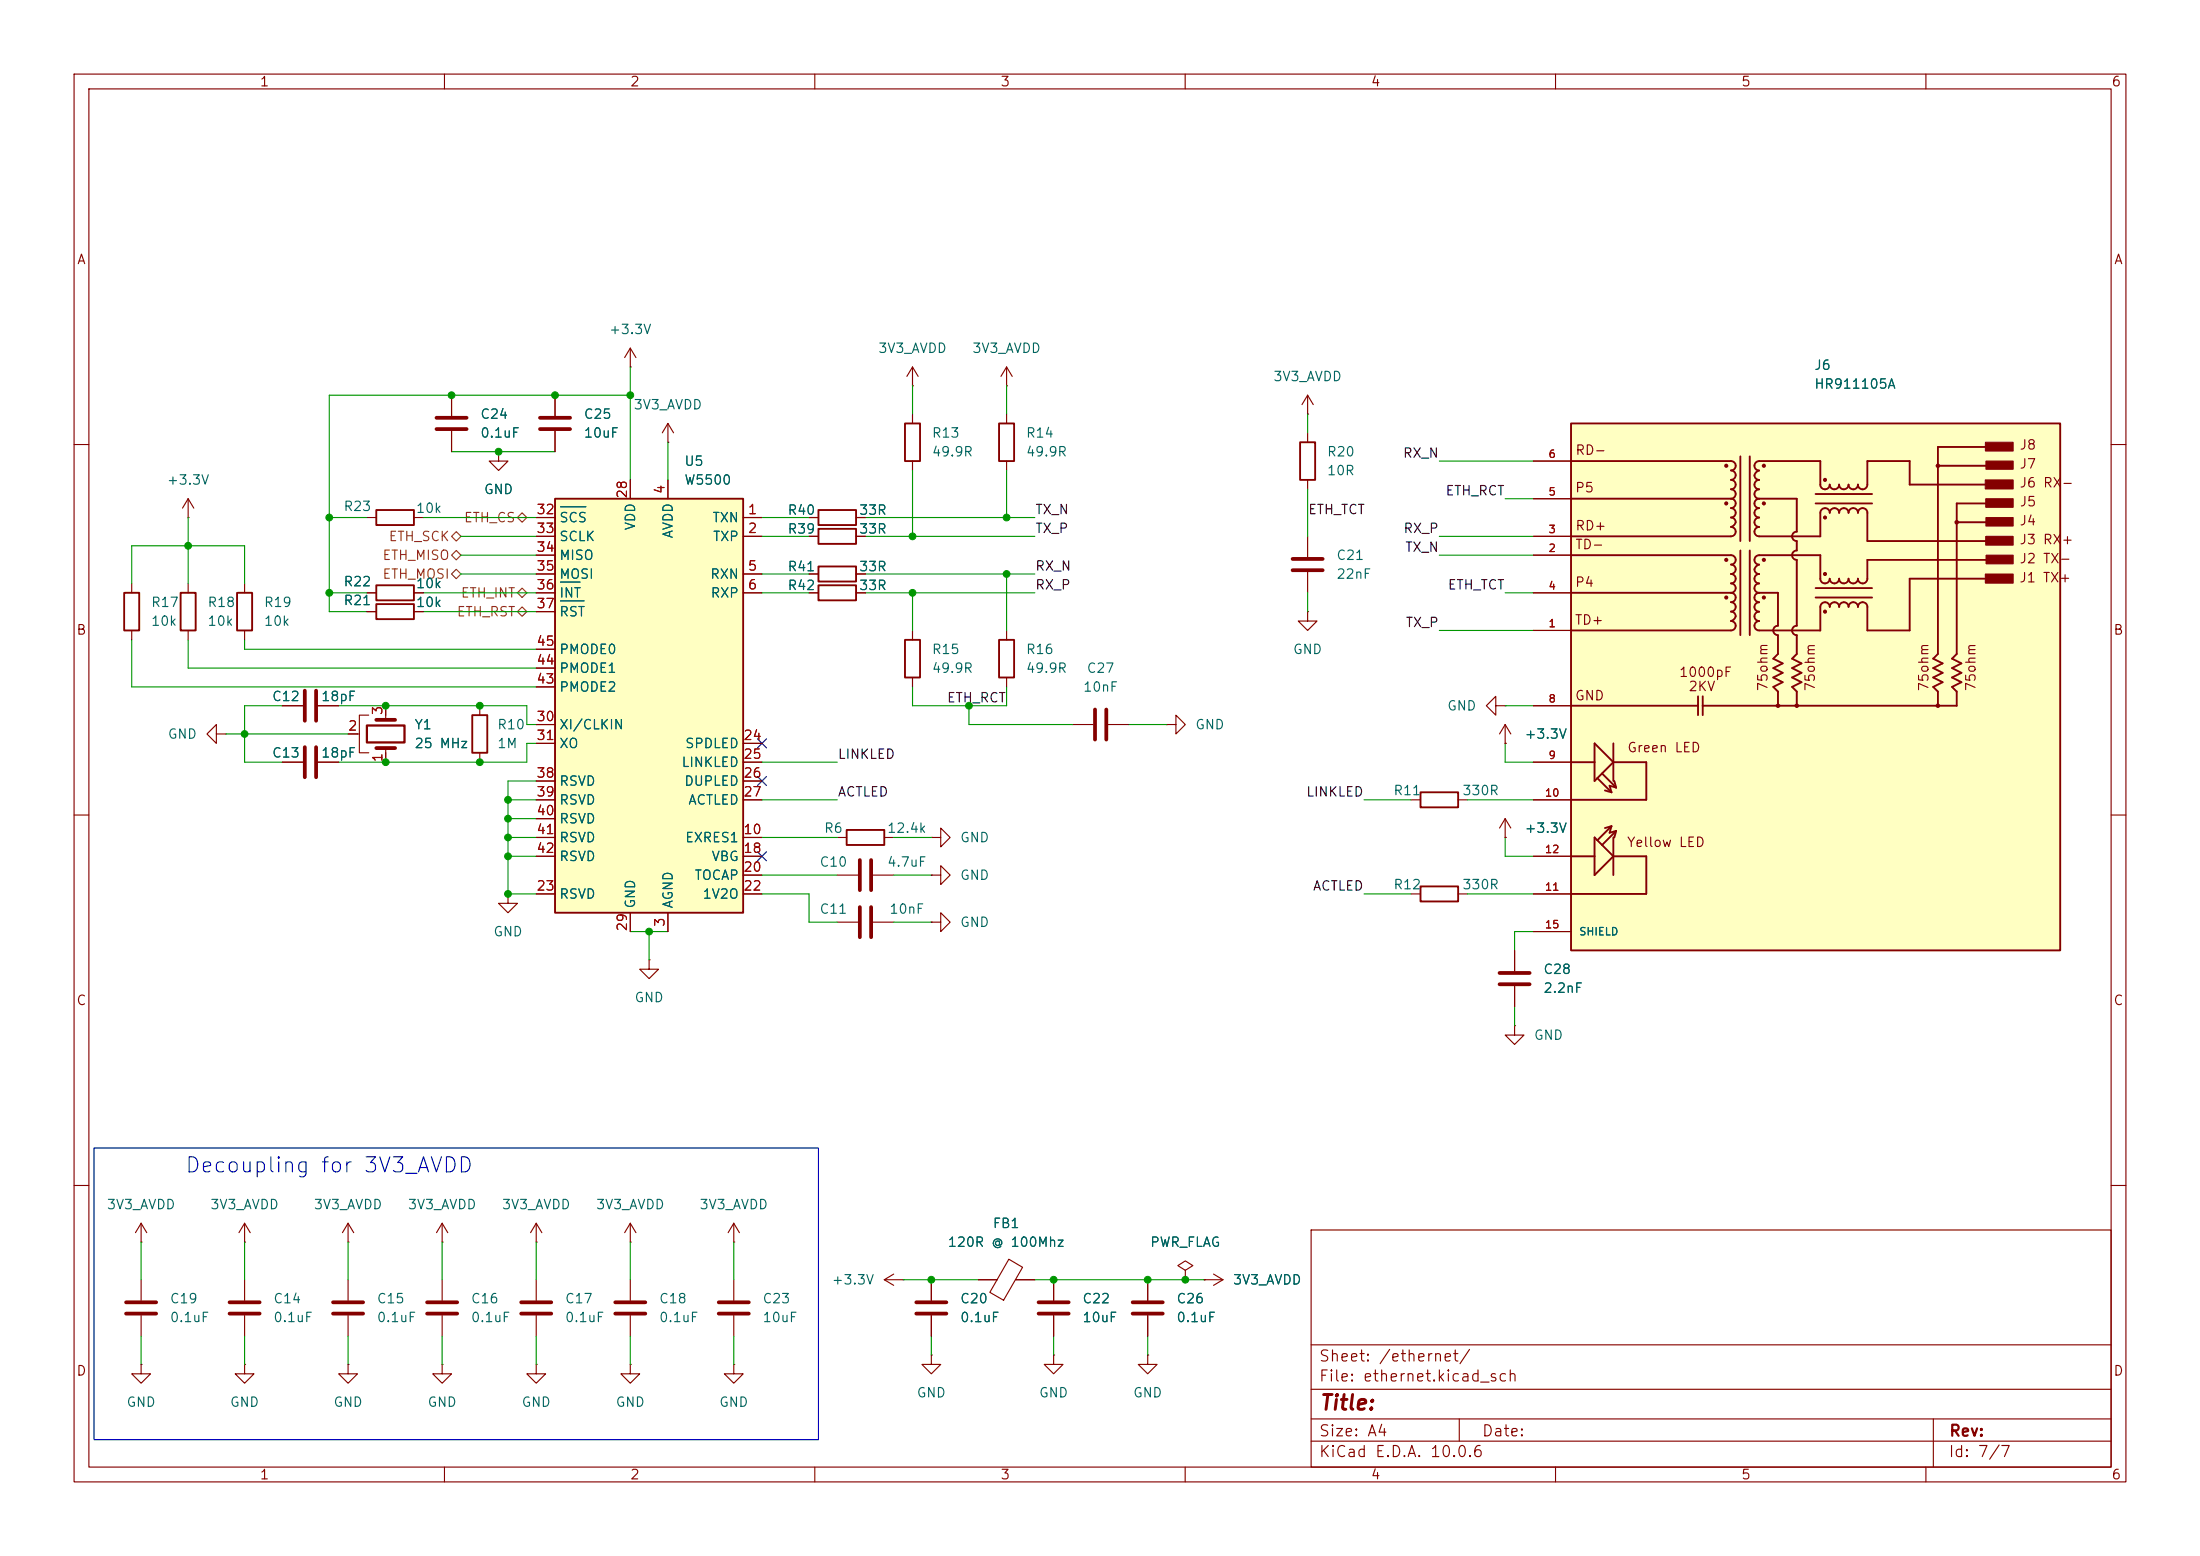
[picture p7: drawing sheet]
<svg xmlns="http://www.w3.org/2000/svg" width="297mm" height="210mm" viewBox="0 0 297 210" stroke-linecap="round" stroke-linejoin="round" font-family="sans-serif">
<g fill="none" stroke="#840000" stroke-width=".15">
<path d="M10 10h277v190h-277zM12 12h273v186h-273zM60 10v2M110 10v2M160 10v2M210 10v2M260 10v2M10 60h2M285 60h2M10 110h2M285 110h2M10 160h2"/>
<path d="M177 166h108v32h-108zM285 160h2M60 198v2M110 198v2M160 198v2M177 194.5h108M177 191.5h108M177 187.5h108M177 181.5h108M197 191.5v3M210 198v2M260 198v2"/>
<path d="M261 191.5v6.5"/>
</g>
<path d="M74.9 67.3h25.4v55.9h-25.4z" fill="#ffffc2"/>
<g fill="none" stroke="#840000" stroke-width=".25">
<path d="M122.2 57.2h2v5h-2zM134.9 57.2h2v5h-2zM74.9 67.3h25.4v55.9h-25.4zM110.5 79h5.1v2h-5.1zM110.5 71.4h5.1v2h-5.1zM110.5 68.8h5.1v2.1h-5.1zM110.5 76.5h5.1v2h-5.1zM16.8 80h2v5.1h-2zM24.4 80h2v5.1h-2zM32 80h2v5.1h-2zM63.8 96.5h2v5.1h-2zM122.2 86.4h2v5h-2z"/>
<path d="M134.9 86.4h2v5h-2zM114.3 112h5.1v2h-5.1zM191.8 119.6h5v2.1h-5z"/>
</g>
<g fill="none" stroke="#840000" stroke-width=".15">
<path d="M61 53.3v2.8M61 58.2v2.8M74.9 53.3v2.8M74.9 58.2v2.8M85.1 49.5h.1M85.1 47v2.5M85.1 47l-.8 1.3M85.1 47l.8 1.3M90.2 59.7h.1M90.2 57.2v2.5M90.2 57.2l-.8 1.2M90.2 57.2l.7 1.2"/>
<path d="M123.2 52.1h.1M123.2 49.5v2.6M123.2 55.9v1.3M123.2 49.5l-.8 1.3M123.2 49.5l.8 1.3M135.9 52.1h.1M135.9 49.5l-.8 1.3M135.9 49.5l.8 1.3M135.9 49.5v2.6M135.9 55.9v1.3M17.8 78.7v1.3M25.4 69.9h.1"/>
<path d="M25.4 67.3v2.6M25.4 78.7v1.3M25.4 67.3l-.8 1.3M25.4 67.3l.8 1.3M33 78.7v1.3M67.3 61v1.2h1.3l-1.3 1.3-1.3-1.3h1.3M67.3 61h.1M72.4 69.9h2.5M72.4 72.4h2.5M72.4 77.5h2.5M72.4 74.9h2.5M85.1 64.8v2.5"/>
<path d="M90.2 64.8v2.5M100.3 69.9h2.6M100.3 72.4h2.6M100.3 77.5h2.6M109.2 69.9h1.3M109.2 72.4h1.3M109.2 77.5h1.3M115.6 69.9h1.2M115.6 72.4h1.2M115.6 77.5h1.2M123.2 62.2v1.3M135.9 62.2v1.3"/>
<path d="M17.8 85.1v1.3M25.4 85.1v1.3M33 85.1v1.3M47 99.1h1.5M49.8 96.5h-1.3v5.1h1.3M52.1 95.3v1.9M64.8 95.3v1.2M72.4 80h2.5M72.4 97.8h2.5M72.4 82.6h2.5M72.4 92.7h2.5M72.4 90.2h2.5"/>
<path d="M72.4 87.6h2.5M100.3 80h2.6M109.2 80h1.3M115.6 80h1.2M123.2 85.1v1.3M123.2 91.4v1.3M135.9 85.1v1.3M135.9 91.4v1.3M144.8 97.8h2.8M149.6 97.8h2.8M157.5 97.8h1.2v-1.3l1.3 1.3-1.3 1.3v-1.3M157.5 97.8h.1"/>
<path d="M201.9 95.3v-1.3l-1.2 1.3 1.2 1.2v-1.2h1.3M203.2 95.3h.1M203.2 97.8l-.8 1.3M203.2 97.8l.8 1.3M203.2 97.8v2.5M38.1 102.9h2.8M42.9 102.9h2.8M52.1 101v1.9M64.8 101.6v1.3M72.4 113h2.5M72.4 115.6h2.5M72.4 100.3h2.5"/>
<path d="M72.4 105.4h2.5M72.4 108h2.5M72.4 110.5h2.5M100.3 113h2.6M100.3 115.6h2.6M100.3 118.1h2.6M100.3 100.3h2.6M100.3 102.9h2.6M100.3 105.4h2.6M100.3 108h2.6M113 113h1.3M113 118.1h2.8"/>
<path d="M117.9 118.1h2.7M119.4 113h1.2M125.7 118.1h1.3v-1.3l1.3 1.3-1.3 1.3v-1.3M125.7 118.1h.1M125.7 113h1.3v-1.2l1.3 1.2-1.3 1.3v-1.3M125.7 113h.1M203.2 100.3h.1M203.2 113h.1M203.2 110.5v2.5M203.2 110.5l-.8 1.3M203.2 110.5l.8 1.3M68.6 120.7v1.2h1.2l-1.2 1.3-1.3-1.3h1.3"/>
<path d="M68.6 120.7h.1M72.4 120.7h2.5M85.1 123.2v2.5M87.6 129.5v1.3h1.3l-1.3 1.3-1.2-1.3h1.2M87.6 129.5h.1M90.2 123.2v2.5M100.3 120.7h2.6M113 124.5h2.8M117.9 124.5h2.7M125.7 124.5h1.3v-1.3l1.3 1.3-1.3 1.2v-1.2M125.7 124.5h.1M190.5 120.7h1.3"/>
<path d="M196.8 120.7h1.3M204.5 138.4v1.3h1.2l-1.2 1.3-1.3-1.3h1.3M204.5 138.4h.1M204.5 128.3v2.8M204.5 133.1v2.8M19 167.6h.1M19 165.1l-.7 1.3M19 165.1l.8 1.3M19 165.1v2.5M19 172.7v2.8M19 177.5v2.8M33 167.6h.1"/>
<path d="M33 165.1v2.5M33 172.7v2.8M33 177.5v2.8M33 165.1l-.7 1.3M33 165.1l.8 1.3M47 167.6h.1M47 165.1v2.5M47 172.7v2.8M47 177.5v2.8M47 165.1l-.8 1.3M47 165.1l.8 1.3M59.7 167.6h.1"/>
<path d="M59.7 165.1v2.5M59.7 172.7v2.8M59.7 177.5v2.8M59.7 165.1l-.8 1.3M59.7 165.1l.8 1.3M72.4 167.6h.1M72.4 165.1v2.5M72.4 172.7v2.8M72.4 177.5v2.8M72.4 165.1l-.8 1.3M72.4 165.1l.8 1.3M85.1 167.6h.1"/>
<path d="M85.1 165.1v2.5M85.1 172.7v2.8M85.1 177.5v2.8M85.1 165.1l-.8 1.3M85.1 165.1l.8 1.3M99.1 172.7v2.8M99.1 177.5v2.8M119.4 172.7h2.5M119.4 172.7l1.2 .8M120.6 172l-1.2 .7M121.9 172.7h.1M125.7 172.7v2.8"/>
<path d="M125.7 177.5v2.8M132.1 172.7h2.5M136.2 170l1.8 1-2.5 4.5-1.9-1.1zM137.1 172.7h2.6M142.2 172.7v2.8M142.2 177.5v2.8M154.9 172.7v2.8M154.9 177.5v2.8M160 171.5l1-.7-1-.6-1 .6 1 .7v1.2M160 172.7h.1M162.6 172.7h.1M162.6 172.7h2.5"/>
<path d="M163.8 172l1.3 .7M165.1 172.7l-1.3 .8M19 184.2v1.2h1.3l-1.3 1.3-1.2-1.3h1.2M19 184.2h.1M33 184.2v1.2h1.3l-1.3 1.3-1.3-1.3h1.3M33 184.2h.1M47 184.2v1.2h1.3l-1.3 1.3-1.3-1.3h1.3M47 184.2h.1M59.7 184.2v1.2h1.3l-1.3 1.3-1.3-1.3h1.3M59.7 184.2h.1M72.4 184.2v1.2h1.3l-1.3 1.3-1.3-1.3h1.3M72.4 184.2h.1"/>
<path d="M85.1 184.2v1.2h1.3l-1.3 1.3-1.3-1.3h1.3M85.1 184.2h.1M99.1 184.2v1.2h1.2l-1.2 1.3-1.3-1.3h1.3M99.1 184.2h.1M125.7 182.9v1.3h1.3l-1.3 1.2-1.2-1.2h1.2M125.7 182.9h.1M142.2 182.9v1.3h1.3l-1.3 1.2-1.2-1.2h1.2M142.2 182.9h.1M154.9 182.9v1.3h1.3l-1.3 1.2-1.2-1.2h1.2M154.9 182.9h.1"/>
</g>
<path d="M75.7 68.4h3.4M75.7 78.6h2.6M75.7 81.1h3.2" fill="none" stroke="#006464" stroke-width=".15"/>
<g fill="none" stroke="#840000" stroke-width=".51">
<path d="M58.9 56.4h4.1M58.9 57.9h4.1M72.9 56.4h4.1M72.9 57.9h4.1M50.8 97.2h2.5M147.8 95.8v4M149.4 95.8v4M41.1 100.8v4.1M42.7 100.8v4.1M50.8 101h2.5M116.1 116.1v4M117.6 116.1v4"/>
<path d="M116.1 122.4v4.1M117.6 122.4v4.1M202.4 132.8h4.1M202.4 131.3h4.1M17 175.8h4.1M17 177.3h4.1M31 175.8h4.1M31 177.3h4.1M45 175.8h4M45 177.3h4M57.7 175.8h4M57.7 177.3h4"/>
<path d="M70.4 175.8h4M70.4 177.3h4M83.1 175.8h4M83.1 177.3h4M97 175.8h4.1M97 177.3h4.1M123.7 175.8h4.1M123.7 177.3h4.1M140.2 175.8h4.1M140.2 177.3h4.1M152.9 175.8h4.1M152.9 177.3h4.1"/>
</g>
<path d="M49.5 97.9h5.1v2.3h-5.1z" fill="none" stroke="#840000" stroke-width=".3"/>
<path d="M212.1 57.2h66v71.1h-66z" fill="#ffffc2"/>
<g fill="none" stroke="#840000" stroke-width=".25">
<path d="M175.5 59.7h2v5.1h-2zM212.1 57.2h66v71.1h-66zM50.8 79h5.1v2h-5.1zM50.8 68.8h5.1v2.1h-5.1zM212.1 62.2h21.6a.63 .63 0 0 1 .6 .7 .63 .63 0 0 1-.6 .6 .64 .64 0 0 1 .6 .6 .64 .64 0 0 1-.6 .7 .64 .64 0 0 1 .6 .6 .64 .64 0 0 1-.6 .6 .64 .64 0 0 1 .6 .7 .64 .64 0 0 1-.6 .6M212.1 74.9h21.6a.63 .63 0 0 1 .6 .7 .63 .63 0 0 1-.6 .6 .64 .64 0 0 1 .6 .6 .64 .64 0 0 1-.6 .7 .64 .64 0 0 1 .6 .6 .64 .64 0 0 1-.6 .6 .64 .64 0 0 1 .6 .7 .64 .64 0 0 1-.6 .6M212.1 67.3h21.6M233.7 69.9a.62 .62 0 0 1 .6 .5 .62 .62 0 0 1-.5 .7h-.1a.63 .63 0 0 1 .6 .7 .63 .63 0 0 1-.6 .6h-21.6M233.7 67.3a.63 .63 0 0 1 .6 .6 .63 .63 0 0 1-.6 .7 .64 .64 0 0 1 .6 .6 .64 .64 0 0 1-.6 .6M234.9 61.6v11.4M234.9 74.3v11.4M236.2 61.6v11.4"/>
<path d="M236.2 74.3v11.4M237.5 63.5a.63 .63 0 0 1-.6-.6 .63 .63 0 0 1 .6-.7h8.2v3.2a.63 .63 0 0 0 .7 .6 .63 .63 0 0 0 .6-.6 .63 .63 0 0 0 .6 .6 .63 .63 0 0 0 .7-.6M237.5 67.3a.63 .63 0 0 0-.6 .6 .63 .63 0 0 0 .6 .7 .63 .63 0 0 0-.6 .6 .63 .63 0 0 0 .6 .7 .63 .63 0 0 0-.6 .6 .63 .63 0 0 0 .6 .6 .63 .63 0 0 0-.6 .7 .63 .63 0 0 0 .6 .6h8.2v-3.2a.64 .64 0 0 1 .7-.6 .64 .64 0 0 1 .6 .6 .64 .64 0 0 1 .7-.6 .64 .64 0 0 1 .6 .6 .64 .64 0 0 1 .6-.6 .64 .64 0 0 1 .7 .6 .64 .64 0 0 1 .6-.6 .64 .64 0 0 1 .6 .6 .64 .64 0 0 1 .7-.6 .64 .64 0 0 1 .6 .6M237.5 77.5a.62 .62 0 0 1-.6-.6 .62 .62 0 0 1 .5-.7h.1a.63 .63 0 0 1-.6-.6 .63 .63 0 0 1 .6-.7h8.2v3.2a.63 .63 0 0 0 .7 .6 .63 .63 0 0 0 .6-.6 .63 .63 0 0 0 .6 .6 .63 .63 0 0 0 .7-.6M237.5 77.5a.63 .63 0 0 0-.6 .6 .63 .63 0 0 0 .6 .6 .63 .63 0 0 0-.6 .7 .63 .63 0 0 0 .6 .6M237.5 63.5a.64 .64 0 0 0-.6 .5 .64 .64 0 0 0 .2 .7l.4 .1a.63 .63 0 0 0-.6 .6 .63 .63 0 0 0 .6 .6 .63 .63 0 0 0-.6 .7 .63 .63 0 0 0 .6 .6h5.1v4.5a.63 .63 0 0 0-.7 .6 .63 .63 0 0 0 .7 .6v1.3a.63 .63 0 0 0-.7 .6 .63 .63 0 0 0 .7 .7v8.9a.63 .63 0 0 0-.7 .6 .63 .63 0 0 0 .7 .6v2.6l-.7 .6 1.3 .6-1.3 .7 1.3 .6-1.3 .6 1.3 .7-1.3 .6 .7 .6v2M245.1 66.7h7.6M245.1 67.9h7.6M245.1 79.4h7.6M248.3 65.4a.64 .64 0 0 0 .6 .6 .64 .64 0 0 0 .7-.6 .63 .63 0 0 0 .6 .6 .63 .63 0 0 0 .6-.6 .63 .63 0 0 0 .7 .6 .63 .63 0 0 0 .6-.6v-3.2h5.7v3.2h10.8M252.1 69.2v3.8h16.5M261.6 62.9h7"/>
<path d="M264.2 70.5h4.4M268.6 75.6h-16.5v2.5a.63 .63 0 0 1-.6 .6 .63 .63 0 0 1-.7-.6 .63 .63 0 0 1-.6 .6 .63 .63 0 0 1-.6-.6 .64 .64 0 0 1-.7 .6 .64 .64 0 0 1-.6-.6M268.6 67.9h-4.4v20.4l-.7 .6 1.3 .6-1.3 .7 1.3 .6-1.3 .6 1.3 .7-1.3 .6 .7 .6v2h-34.3M268.6 78.1h-10.8v7h-5.7v-3.2M268.6 60.3h-7v28l-.6 .6 1.3 .6-1.3 .7 1.3 .6-1.3 .6 1.3 .7-1.3 .6 .6 .6v2M50.8 81.5h5.1v2.1h-5.1zM212.1 80h21.6a.63 .63 0 0 1 .6 .6 .63 .63 0 0 1-.6 .7 .63 .63 0 0 1 .6 .6 .63 .63 0 0 1-.6 .7 .62 .62 0 0 1 .6 .5 .62 .62 0 0 1-.5 .7h-.1M212.1 95.3h17.1M229.2 94v2.5M229.9 94v2.5M233.7 83.8a.63 .63 0 0 1 .6 .7 .63 .63 0 0 1-.6 .6h-21.6M237.5 80a.63 .63 0 0 0-.6 .6 .63 .63 0 0 0 .6 .7 .63 .63 0 0 0-.6 .6 .63 .63 0 0 0 .6 .7 .63 .63 0 0 0-.6 .6 .63 .63 0 0 0 .6 .6 .63 .63 0 0 0-.6 .7 .63 .63 0 0 0 .6 .6h8.2v-3.2a.64 .64 0 0 1 .7-.6 .64 .64 0 0 1 .6 .6 .64 .64 0 0 1 .7-.6 .64 .64 0 0 1 .6 .6 .64 .64 0 0 1 .6-.6 .64 .64 0 0 1 .7 .6 .64 .64 0 0 1 .6-.6 .64 .64 0 0 1 .6 .6 .64 .64 0 0 1 .7-.6 .64 .64 0 0 1 .6 .6"/>
<path d="M237.5 80h2.5v4.5a.63 .63 0 0 0-.6 .6 .63 .63 0 0 0 .6 .6v2.6l-.6 .6 1.3 .6-1.3 .7 1.3 .6-1.3 .6 1.3 .7-1.3 .6 .6 .6v2M245.1 80.6h7.6M191.8 106.9h5v2.1h-5zM212.1 102.9h3.2M212.1 115.6h3.2M215.3 100.3l2.5 2.6-2.5 2.5zM215.3 113l2.5 2.6-2.5 2.5zM215.6 105l2 1.9M216.3 104.4l1.9 1.9M216.7 106.7l.9 .2M217.6 111.5l-2 1.9M217.6 111.5l-.9 .3"/>
<path d="M217.6 111.5l-.3 .9 .9-.3M217.8 102.9h4.4v5.1h-10.1M217.8 115.6h4.4v5.1h-10.1M217.8 100.3v5.1M217.8 113v5.1M217.9 105.4l.3 .9M218.2 112.1l-1.9 1.9M218.2 106.3l-.9-.3 .3 .9M218.2 112.1l-.3 .9"/>
<circle cx="233" cy="67.9" r=".15"/>
<circle cx="233" cy="75.6" r=".15"/>
<circle cx="233" cy="62.9" r=".15"/>
<circle cx="238.1" cy="62.9" r=".15"/>
<circle cx="238.1" cy="67.9" r=".15"/>
<circle cx="238.1" cy="75.6" r=".15"/>
<circle cx="246.4" cy="77.5" r=".15"/>
<circle cx="246.4" cy="64.8" r=".15"/>
<circle cx="246.4" cy="69.8" r=".15"/>
<circle cx="261.6" cy="62.9" r=".18"/>
<circle cx="264.2" cy="70.5" r=".18"/>
<circle cx="233" cy="80.6" r=".15"/>
<circle cx="238.1" cy="80.6" r=".15"/>
<circle cx="240" cy="95.2" r=".18"/>
<circle cx="242.6" cy="95.2" r=".18"/>
<circle cx="246.4" cy="82.5" r=".15"/>
<circle cx="261.6" cy="95.3" r=".18"/>
</g>
<g fill="#840000" stroke="#840000" stroke-width=".14">
<path d="M268 64.8h3.8v1.2h-3.8z"/>
<path d="M268 77.5h3.8v1.2h-3.8z"/>
<path d="M268 59.7h3.8v1.2h-3.8z"/>
<path d="M268.1 72.4h3.7v1.2h-3.7z"/>
<path d="M268.1 67.3h3.7v1.2h-3.7z"/>
<path d="M268.1 69.9h3.7v1.1h-3.7z"/>
<path d="M268.1 62.2h3.7v1.1h-3.7z"/>
<path d="M268.1 74.9h3.7v1.2h-3.7z"/>
</g>
<g fill="none" stroke="#840000" stroke-width=".15">
<path d="M61 53.3v2.8M61 58.2v2.8M74.9 53.3v2.8M74.9 58.2v2.8M176.5 55.9h.1M176.5 53.3v2.6M176.5 58.4v1.3M176.5 53.3l-.7 1.3M176.5 53.3l.8 1.3M49.5 69.9h1.3M55.9 69.9h1.2M67.3 61h.1"/>
<path d="M72.4 74.9h2.5M72.4 72.4h2.5M72.4 69.9h2.5M72.4 77.5h2.5M85.1 64.8v2.5M90.2 64.8v2.5M100.3 72.4h2.6M100.3 69.9h2.6M100.3 77.5h2.6M109.2 72.4h1.3M109.2 69.9h1.3M109.2 77.5h1.3"/>
<path d="M115.6 72.4h1.2M115.6 69.9h1.2M115.6 77.5h1.2M176.5 64.8v1.2M176.5 72.4v2.8M176.5 77.2v2.8M207 74.9h5.1M207 72.4h5.1M207 67.3h5.1M207 62.2h5.1M29.2 99.1v-1.3l-1.3 1.3 1.3 1.2v-1.2h1.3M30.5 99.1h.1"/>
<path d="M38.1 95.3h2.8M42.9 95.3h2.8M47 99.1h1.3M49.5 80h1.3M49.5 82.6h1.3M52.1 95.3v1.2M55.9 80h1.2M55.9 82.6h1.2M72.4 80h2.5M72.4 82.6h2.5M72.4 97.8h2.5M72.4 92.7h2.5"/>
<path d="M72.4 90.2h2.5M72.4 87.6h2.5M100.3 80h2.6M109.2 80h1.3M115.6 80h1.2M176.5 82.6v1.2h1.3l-1.3 1.3-1.2-1.3h1.2M176.5 82.6h.1M207 85.1h5.1M207 80h5.1M207 95.3h5.1M38.1 102.9h2.8M42.9 102.9h2.8"/>
<path d="M52.1 101.6v1.3M72.4 108h2.5M72.4 115.6h2.5M72.4 113h2.5M72.4 100.3h2.5M72.4 105.4h2.5M72.4 110.5h2.5M100.3 102.9h2.6M100.3 108h2.6M100.3 115.6h2.6M100.3 113h2.6M100.3 118.1h2.6"/>
<path d="M100.3 100.3h2.6M100.3 105.4h2.6M190.5 108h1.3M196.8 108h1.3M203.2 100.3h.1M203.2 113h.1M207 102.9h5.1M207 108h5.1M207 115.6h5.1M72.4 120.7h2.5M85.1 123.2v2.5M90.2 123.2v2.5"/>
<path d="M100.3 120.7h2.6M204.5 128.3v2.8M204.5 133.1v2.8M207 120.7h5.1M207 125.7h5.1M99.1 167.6h.1M99.1 165.1l-.8 1.3M99.1 165.1l.7 1.3M99.1 165.1v2.5M125.7 172.7v2.8M125.7 177.5v2.8M132.1 172.7h2.5"/>
<path d="M137.2 172.7h2.5M142.2 172.7v2.8M142.2 177.5v2.8M154.9 172.7v2.8M154.9 177.5v2.8M160 172.7h.1M162.6 172.7h.1"/>
</g>
<path d="M174.5 75.4h4.1M174.5 77h4.1M41.1 93.2v4.1M42.7 93.2v4.1" fill="none" stroke="#840000" stroke-width=".51"/>
<path d="M61 77.5l.6-.7 .6 .7-.6 .6zM61.6 74.3l.6 .6-.6 .7-.6-.7zM61.6 71.8l.6 .6-.6 .6-.6-.6zM69.8 69.9l.7-.7 .6 .7-.6 .6zM69.8 82.6l.7-.7 .6 .7-.6 .6zM69.8 80l.7-.6 .6 .6-.6 .6z" fill="none" stroke="#725600" stroke-width=".15"/>
<g fill="none" stroke="#009600" stroke-width=".15">
<path d="M85.1 53.3h-40.7v29.3h5.1M85.1 49.5v15.3M90.2 59.7v5.1M123.2 52.1v3.8M135.9 52.1v3.8M176.5 55.9v2.5M17.8 78.7v-5h15.2v5M25.4 69.9v8.8M44.4 69.9h5.1M57.1 69.9h15.3M61 61h13.9M62.2 77.5h10.2"/>
<path d="M62.2 72.4h10.2M62.2 74.9h10.2M102.9 77.5h6.3M102.9 72.4h6.3M102.9 69.9h6.3M116.8 77.5h22.9M116.8 72.4h22.9M116.8 69.9h22.9M123.2 63.5v8.9M135.9 63.5v6.4M135.9 77.5v7.6M176.5 66v6.4"/>
<path d="M194.3 72.4h12.7M194.3 74.9h12.7M194.3 62.2h12.7M203.2 67.3h3.8M17.8 86.4v6.3h54.6M25.4 86.4v3.8h47M30.5 99.1h16.5M33 86.4v1.2h39.4M38.1 95.3h-5.1v7.6h5.1M44.4 80h5.1M45.7 95.3h25.4v2.5h1.3M57.1 80h15.3"/>
<path d="M57.1 82.6h15.3M102.9 80h6.3M116.8 80h22.9M123.2 80v5.1M123.2 92.7v2.6h12.7v-2.6M130.8 95.3v2.5h14M152.4 97.8h5.1M176.5 80v2.6M194.3 85.1h12.7M203.2 95.3h3.8M203.2 80h3.8M68.6 108h3.8"/>
<path d="M68.6 113h3.8M68.6 110.5h3.8M68.6 115.6h3.8M72.4 105.4h-3.8v15.3h3.8M72.4 100.3h-1.3v2.6h-25.4M102.9 118.1h10.1M102.9 108h10.1M102.9 113h10.1M102.9 102.9h10.1M120.6 118.1h5.1M120.6 113h5.1M184.1 108h6.4"/>
<path d="M198.1 108h8.9M203.2 100.3v2.6h3.8M203.2 113v2.6h3.8M85.1 125.7h5.1M87.6 125.7v3.8M102.9 120.7h6.3v3.8h3.8M120.6 124.5h5.1M184.1 120.7h6.4M198.1 120.7h8.9M204.5 135.9v2.5M207 125.7h-2.5v2.6M19 167.6v5.1"/>
<path d="M33 167.6v5.1M47 167.6v5.1M59.7 167.6v5.1M72.4 167.6v5.1M85.1 167.6v5.1M99.1 167.6v5.1M121.9 172.7h10.2M139.7 172.7h22.9M19 180.3v3.9M33 180.3v3.9M47 180.3v3.9M59.7 180.3v3.9"/>
<path d="M72.4 180.3v3.9M85.1 180.3v3.9M99.1 180.3v3.9M125.7 180.3v2.6M142.2 180.3v2.6M154.9 180.3v2.6"/>
</g>
<path d="M102.3 99.7l1.2 1.2M103.5 99.7l-1.2 1.2M102.3 115l1.2 1.2M102.3 104.8l1.2 1.2M103.5 115l-1.2 1.2M103.5 104.8l-1.2 1.2" fill="none" stroke="#000084" stroke-width=".15"/>
<path d="M12.7 154.9h97.8v39.4h-97.8z" fill="none" stroke="#0000c2" stroke-width=".15"/>
<path d="M75.7 68.4h3.4M75.7 78.6h2.6M75.7 81.1h3.2" fill="none" stroke="#006464" stroke-width=".15"/>
<g fill="#009600" stroke="#009600" stroke-width=".14">
<circle cx="68.6" cy="108" r=".46"/>
<circle cx="68.6" cy="113" r=".46"/>
<circle cx="68.6" cy="110.5" r=".46"/>
<circle cx="68.6" cy="115.6" r=".46"/>
<circle cx="68.6" cy="120.7" r=".46"/>
<circle cx="87.6" cy="125.7" r=".46"/>
<circle cx="44.4" cy="80" r=".46"/>
<circle cx="52.1" cy="95.3" r=".46"/>
<circle cx="33" cy="99.1" r=".46"/>
<circle cx="64.8" cy="102.9" r=".46"/>
<circle cx="25.4" cy="73.7" r=".46"/>
<circle cx="52.1" cy="102.9" r=".46"/>
<circle cx="135.9" cy="77.5" r=".46"/>
<circle cx="123.2" cy="72.4" r=".46"/>
<circle cx="123.2" cy="80" r=".46"/>
<circle cx="130.8" cy="95.3" r=".46"/>
<circle cx="135.9" cy="69.9" r=".46"/>
<circle cx="64.8" cy="95.3" r=".46"/>
<circle cx="61" cy="53.3" r=".46"/>
<circle cx="74.9" cy="53.3" r=".46"/>
<circle cx="67.3" cy="61" r=".46"/>
<circle cx="44.4" cy="69.9" r=".46"/>
<circle cx="85.1" cy="53.3" r=".46"/>
<circle cx="154.9" cy="172.7" r=".46"/>
<circle cx="160" cy="172.7" r=".46"/>
<circle cx="125.7" cy="172.7" r=".46"/>
<circle cx="142.2" cy="172.7" r=".46"/>
</g>
<text font-size="2" fill="#0000c2" x="24.8" y="158.8">Decoupling for 3V3_AVDD</text>
<text font-size="2" fill="#840000" x="178" y="190.8">Title:</text>
<g font-size="1.5" fill="#840000">
<text x="178" y="184.1">Sheet: /ethernet/</text>
<text x="178" y="186.8">File: ethernet.kicad_sch</text>
<text x="178" y="197">KiCad E.D.A. 10.0.6</text>
<text x="178" y="194.2">Size: A4</text>
<text x="200" y="194.2">Date:</text>
<text x="263" y="197">Id: 7/7</text>
<text x="263" y="194.2">Rev:</text>
</g>
<g font-size="1.3" fill="#840000">
<text x="35" y="12">1</text>
<text x="85" y="12">2</text>
<text x="135" y="12">3</text>
<text x="185" y="12">4</text>
<text x="235" y="12">5</text>
<text x="285" y="12">6</text>
<text x="10.3" y="36">A</text>
<text x="285.3" y="36">A</text>
<text x="212.6" y="61.7">RD-</text>
<text x="272.6" y="61">J8</text>
<text x="272.6" y="63.6">J7</text>
<text x="212.5" y="66.8">P5</text>
<text x="212.6" y="71.9">RD+</text>
<text x="272.5" y="71.2">J4</text>
<text x="272.6" y="66.1">J6 RX-</text>
<text x="272.6" y="68.7">J5</text>
<text x="212.6" y="74.4">TD-</text>
<text x="272.5" y="73.8">J3 RX+</text>
<text x="272.5" y="76.4">J2 TX-</text>
<text x="212.5" y="79.5">P4</text>
<text x="272.5" y="78.9">J1 TX+</text>
<text x="10.2" y="86">B</text>
<text x="212.5" y="84.6">TD+</text>
<text x="285.2" y="86">B</text>
<text x="212.5" y="94.8">GND</text>
<text x="226.6" y="91.7">1000pF</text>
<text x="227.9" y="93.6">2KV</text>
<text x="238.9" y="93.4" transform="rotate(-90 238.9 93.4)">75ohm</text>
<text x="245.3" y="93.4" transform="rotate(-90 245.3 93.4)">75ohm</text>
<text x="260.7" y="93.4" transform="rotate(-90 260.7 93.4)">75ohm</text>
<text x="267" y="93.4" transform="rotate(-90 267 93.4)">75ohm</text>
<text x="219.6" y="101.9">Green LED</text>
<text x="219.5" y="114.6">Yellow LED</text>
<text x="10.2" y="136">C</text>
<text x="285.2" y="136">C</text>
<text x="10.2" y="186">D</text>
<text x="285.2" y="186">D</text>
<text x="35" y="200">1</text>
<text x="85" y="200">2</text>
<text x="135" y="200">3</text>
<text x="185" y="200">4</text>
<text x="235" y="200">5</text>
<text x="285" y="200">6</text>
</g>
<g font-size="1.3" fill="#006464">
<text x="82.1" y="45.4">+3.3V</text>
<text x="118.5" y="48">3V3_AVDD</text>
<text x="131.2" y="48">3V3_AVDD</text>
<text x="171.8" y="51.8">3V3_AVDD</text>
<text x="244.8" y="50.2">J6</text>
<text x="244.8" y="52.8">HR911105A</text>
<text x="64.8" y="56.8">C24</text>
<text x="64.8" y="59.4">0.1uF</text>
<text x="78.7" y="56.8">C25</text>
<text x="78.7" y="59.4">10uF</text>
<text x="85.4" y="55.6">3V3_AVDD</text>
<text x="125.7" y="59.4">R13</text>
<text x="138.4" y="59.4">R14</text>
<text x="22.4" y="65.7">+3.3V</text>
<text x="92.3" y="63.2">U5</text>
<text x="92.3" y="65.7">W5500</text>
<text x="125.7" y="61.9">49.9R</text>
<text x="138.4" y="61.9">49.9R</text>
<text x="179.1" y="61.9">R20</text>
<text x="179.1" y="64.5">10R</text>
<text x="46.3" y="69.3">R23</text>
<text x="56.1" y="69.5">10k</text>
<text x="65.2" y="67">GND</text>
<text x="75.4" y="70.8">SCS</text>
<text x="86.1" y="71.7" transform="rotate(-90 86.1 71.7)">VDD</text>
<text x="96.1" y="70.8">TXN</text>
<text x="106.2" y="69.8">R40</text>
<text x="115.9" y="69.8">33R</text>
<text x="75.4" y="73.4">SCLK</text>
<text x="75.4" y="75.9">MISO</text>
<text x="91.1" y="72.8" transform="rotate(-90 91.1 72.8)">AVDD</text>
<text x="96.1" y="73.4">TXP</text>
<text x="106.2" y="72.3">R39</text>
<text x="106.2" y="77.4">R41</text>
<text x="115.9" y="72.3">33R</text>
<text x="115.9" y="77.4">33R</text>
<text x="180.3" y="75.9">C21</text>
<text x="20.3" y="82.2">R17</text>
<text x="27.9" y="82.2">R18</text>
<text x="35.5" y="82.2">R19</text>
<text x="46.3" y="82">R21</text>
<text x="46.3" y="79.4">R22</text>
<text x="56.1" y="82.2">10k</text>
<text x="56.1" y="79.7">10k</text>
<text x="75.4" y="78.4">MOSI</text>
<text x="75.4" y="81">INT</text>
<text x="75.4" y="83.5">RST</text>
<text x="95.8" y="78.4">RXN</text>
<text x="95.8" y="81">RXP</text>
<text x="106.2" y="80">R42</text>
<text x="115.9" y="80">33R</text>
<text x="180.3" y="78.4">22nF</text>
<text x="20.3" y="84.8">10k</text>
<text x="27.9" y="84.8">10k</text>
<text x="35.5" y="84.8">10k</text>
<text x="75.4" y="88.6">PMODE0</text>
<text x="125.7" y="88.6">R15</text>
<text x="138.4" y="88.6">R16</text>
<text x="174.5" y="88.6">GND</text>
<text x="36.6" y="94.9">C12</text>
<text x="43.3" y="94.9">18pF</text>
<text x="75.4" y="93.7">PMODE2</text>
<text x="75.4" y="91.1">PMODE1</text>
<text x="125.7" y="91.1">49.9R</text>
<text x="138.4" y="91.1">49.9R</text>
<text x="146.1" y="93.7">10nF</text>
<text x="146.6" y="91.1">C27</text>
<text x="22.6" y="100">GND</text>
<text x="55.9" y="98.8">Y1</text>
<text x="55.9" y="101.3">25 MHz</text>
<text x="67" y="98.8">R10</text>
<text x="67" y="101.3">1M</text>
<text x="75.4" y="98.8">XI/CLKIN</text>
<text x="75.4" y="101.3">XO</text>
<text x="92.4" y="101.3">SPDLED</text>
<text x="161.3" y="98.8">GND</text>
<text x="195.3" y="96.2">GND</text>
<text x="205.7" y="100">+3.3V</text>
<text x="36.6" y="102.6">C13</text>
<text x="43.3" y="102.6">18pF</text>
<text x="75.4" y="106.4">RSVD</text>
<text x="91.9" y="103.8">LINKLED</text>
<text x="92.3" y="106.4">DUPLED</text>
<text x="188" y="107.6">R11</text>
<text x="197.3" y="107.6">330R</text>
<text x="75.4" y="108.9">RSVD</text>
<text x="75.4" y="111.5">RSVD</text>
<text x="75.4" y="114">RSVD</text>
<text x="92.4" y="114">EXRES1</text>
<text x="92.8" y="108.9">ACTLED</text>
<text x="111.2" y="112.7">R6</text>
<text x="119.7" y="112.7">12.4k</text>
<text x="129.5" y="114">GND</text>
<text x="205.7" y="112.7">+3.3V</text>
<text x="75.4" y="116.5">RSVD</text>
<text x="93.7" y="119.1">TOCAP</text>
<text x="96" y="116.5">VBG</text>
<text x="110.6" y="117.3">C10</text>
<text x="119.7" y="117.3">4.7uF</text>
<text x="129.5" y="119.1">GND</text>
<text x="75.4" y="121.6">RSVD</text>
<text x="86.1" y="122.7" transform="rotate(-90 86.1 122.7)">GND</text>
<text x="91.1" y="122.7" transform="rotate(-90 91.1 122.7)">AGND</text>
<text x="94.8" y="121.6">1V2O</text>
<text x="110.6" y="123.6">C11</text>
<text x="120" y="123.6">10nF</text>
<text x="129.5" y="125.4">GND</text>
<text x="188" y="120.3">R12</text>
<text x="197.3" y="120.3">330R</text>
<text x="66.5" y="126.7">GND</text>
<text x="208.3" y="131.8">C28</text>
<text x="85.6" y="135.6">GND</text>
<text x="208.3" y="134.3">2.2nF</text>
<text x="207" y="140.7">GND</text>
<text x="14.3" y="163.5">3V3_AVDD</text>
<text x="28.3" y="163.5">3V3_AVDD</text>
<text x="42.3" y="163.5">3V3_AVDD</text>
<text x="55" y="163.5">3V3_AVDD</text>
<text x="67.7" y="163.5">3V3_AVDD</text>
<text x="80.4" y="163.5">3V3_AVDD</text>
<text x="94.3" y="163.5">3V3_AVDD</text>
<text x="133.9" y="166.1">FB1</text>
<text x="112.2" y="173.7">+3.3V</text>
<text x="127.9" y="168.6">120R @ 100Mhz</text>
<text x="155.2" y="168.6">PWR_FLAG</text>
<text x="166.4" y="173.7">3V3_AVDD</text>
<text x="22.8" y="176.2">C19</text>
<text x="22.8" y="178.8">0.1uF</text>
<text x="36.8" y="176.2">C14</text>
<text x="36.8" y="178.8">0.1uF</text>
<text x="50.8" y="176.2">C15</text>
<text x="50.8" y="178.8">0.1uF</text>
<text x="63.5" y="176.2">C16</text>
<text x="63.5" y="178.8">0.1uF</text>
<text x="76.2" y="176.2">C17</text>
<text x="76.2" y="178.8">0.1uF</text>
<text x="88.9" y="176.2">C18</text>
<text x="88.9" y="178.8">0.1uF</text>
<text x="102.9" y="176.2">C23</text>
<text x="102.9" y="178.8">10uF</text>
<text x="129.5" y="176.2">C20</text>
<text x="129.5" y="178.8">0.1uF</text>
<text x="146" y="176.2">C22</text>
<text x="146" y="178.8">10uF</text>
<text x="158.7" y="176.2">C26</text>
<text x="158.7" y="178.8">0.1uF</text>
<text x="17" y="190.2">GND</text>
<text x="31" y="190.2">GND</text>
<text x="44.9" y="190.2">GND</text>
<text x="57.6" y="190.2">GND</text>
<text x="70.3" y="190.2">GND</text>
<text x="83" y="190.2">GND</text>
<text x="97" y="190.2">GND</text>
<text x="123.7" y="188.9">GND</text>
<text x="140.2" y="188.9">GND</text>
<text x="152.9" y="188.9">GND</text>
</g>
<g font-size="1.3" fill="#0f0f0f">
<text x="189.3" y="62.1">RX_N</text>
<text x="139.7" y="69.7">TX_N</text>
<text x="176.5" y="69.7">ETH_TCT</text>
<text x="195.1" y="67.2">ETH_RCT</text>
<text x="139.7" y="72.3">TX_P</text>
<text x="139.7" y="77.3">RX_N</text>
<text x="189.4" y="72.3">RX_P</text>
<text x="189.6" y="74.8">TX_N</text>
<text x="139.7" y="79.9">RX_P</text>
<text x="195.4" y="79.9">ETH_TCT</text>
<text x="189.7" y="85">TX_P</text>
<text x="127.7" y="95.1">ETH_RCT</text>
<text x="113" y="102.7">LINKLED</text>
<text x="113" y="107.8">ACTLED</text>
<text x="176.2" y="107.8">LINKLED</text>
<text x="177.1" y="120.5">ACTLED</text>
</g>
<g font-size="1.3" fill="#725600">
<text x="62.5" y="70.8">ETH_CS</text>
<text x="51.5" y="75.9">ETH_MISO</text>
<text x="52.4" y="73.4">ETH_SCK</text>
<text x="51.5" y="78.4">ETH_MOSI</text>
<text x="61.6" y="83.5">ETH_RST</text>
<text x="62.1" y="81">ETH_INT</text>
</g>
<g font-size="1.3" fill="#a90000">
<text x="72.3" y="69.7">32</text>
<text x="85" y="67.4" transform="rotate(-90 85 67.4)">28</text>
<text x="90" y="66.8" transform="rotate(-90 90 66.8)">4</text>
<text x="100.9" y="69.7">1</text>
<text x="72.3" y="72.3">33</text>
<text x="72.3" y="74.8">34</text>
<text x="72.3" y="77.3">35</text>
<text x="100.9" y="72.3">2</text>
<text x="100.9" y="77.3">5</text>
<text x="72.3" y="79.9">36</text>
<text x="72.3" y="82.4">37</text>
<text x="100.9" y="79.9">6</text>
<text x="72.3" y="87.5">45</text>
<text x="72.3" y="92.6">43</text>
<text x="72.3" y="90">44</text>
<text x="46.9" y="98.9">2</text>
<text x="51.9" y="96.6" transform="rotate(-90 51.9 96.6)">3</text>
<text x="72.3" y="97.7">30</text>
<text x="72.3" y="100.2">31</text>
<text x="100.3" y="100.2">24</text>
<text x="51.9" y="103" transform="rotate(-90 51.9 103)">1</text>
<text x="72.3" y="105.3">38</text>
<text x="72.3" y="107.8">39</text>
<text x="100.3" y="102.7">25</text>
<text x="100.3" y="105.3">26</text>
<text x="100.3" y="107.8">27</text>
<text x="72.3" y="110.4">40</text>
<text x="72.3" y="112.9">41</text>
<text x="100.3" y="112.9">10</text>
<text x="72.3" y="115.4">42</text>
<text x="100.3" y="115.4">18</text>
<text x="100.3" y="118">20</text>
<text x="72.3" y="120.5">23</text>
<text x="85" y="125.8" transform="rotate(-90 85 125.8)">29</text>
<text x="90" y="125.2" transform="rotate(-90 90 125.2)">3</text>
<text x="100.3" y="120.5">22</text>
</g>
<g font-size="1" fill="#a90000">
<text x="209" y="62">6</text>
<text x="209" y="67.1">5</text>
<text x="209" y="74.7">2</text>
<text x="209" y="72.2">3</text>
<text x="209" y="79.8">4</text>
<text x="209" y="84.9">1</text>
<text x="209" y="95.1">8</text>
<text x="208.5" y="107.8">10</text>
<text x="209" y="102.7">9</text>
<text x="208.5" y="115.4">12</text>
<text x="208.5" y="120.5">11</text>
<text x="208.5" y="125.5">15</text>
</g>
<text font-size="1" fill="#006464" x="213.1" y="126.5">SHIELD</text>
</svg>
